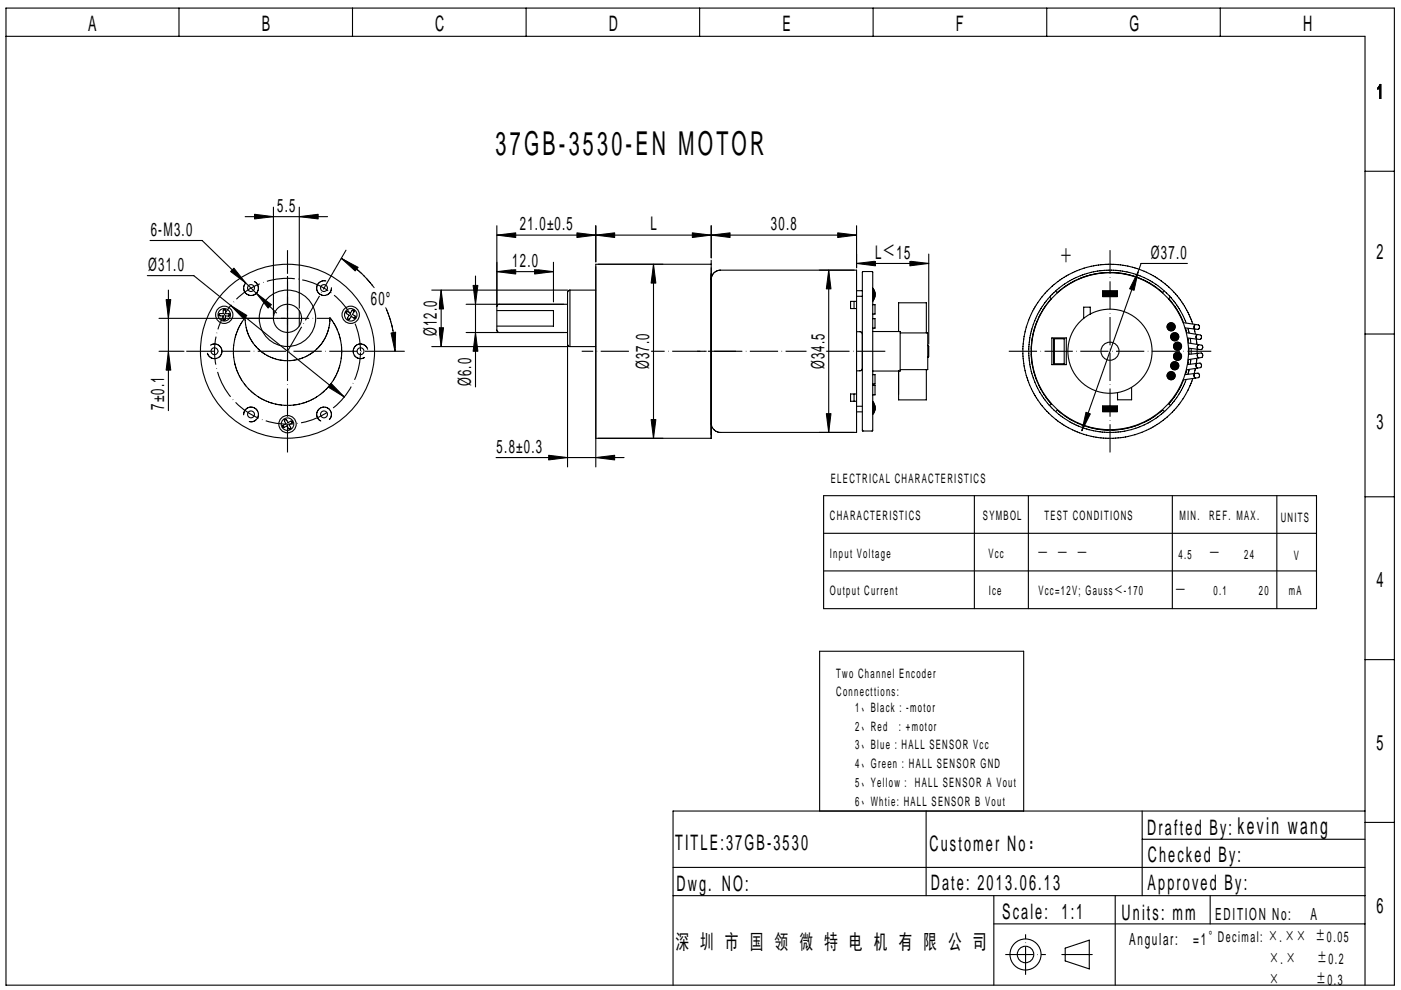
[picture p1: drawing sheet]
<svg xmlns="http://www.w3.org/2000/svg" width="297mm" height="210mm" viewBox="0 0 297 210" stroke-linecap="round" stroke-linejoin="round" font-family="sans-serif">
<g fill="none" stroke="#000" stroke-width=".23">
<path d="M1.3 1.7h294.3v207.3h-294.3zM1.3 7.7h288.1v201.3M37.9 1.7v6M74.7 1.7v6M111.5 1.7v6M148.3 1.7v6M185.1 1.7v6M221.9 1.7v6M258.7 1.7v6M289.4 36.3h6.2M31.2 58.5h9.9l31.9 25.7M31.8 51h11.1l15.7 15.4"/>
<path d="M52 46h17.4M53.9 59.7a1.56 1.56 0 0 1 .7 2.2 1.56 1.56 0 0 1-2.3 .4 1.56 1.56 0 0 1-.2-2.3M58 43.9v23.1M63.5 43.9v21.5M69.1 59.6a1.56 1.56 0 0 0-1.9 1.3 1.56 1.56 0 0 0 1.5 1.8 1.56 1.56 0 0 0 1.6-1.7M72.4 54.8l1.9 1.2 1.9 1.6 1.5 1.5 1.7 2.1M73.4 53.1l-2.6 4.3M100.8 58.5v23.6M105.3 49.9h76.3M105.3 57.6h12M105.3 47.9v16.8M117.3 55.6v8.4"/>
<path d="M126.3 47.9v7.6M138.6 56v37M150.8 58.3v31.4a2 2 0 0 0 1.8 2h29v-34.4h-29a2.03 2.03 0 0 0-1.8 1.8M150.8 56h-24.5v43M150.8 47.9v6.8M150.8 55.2v37.8h-24.5M175.7 57.3v34.4M181.6 47.9v8.9M181.6 55.9h15.3M182.9 57.6h2l.1 .1v33.6l-.1 .1h-1.9l-.2-.1zM196.9 53.9v19.1M251.8 55.9h-9.9l-12.5 35.5"/>
<path d="M33.7 74.5h5.3M33.7 67.5h26.8M35.7 61.5v25.6M44.6 73.2a1.56 1.56 0 0 1 2.3 .6 1.56 1.56 0 0 1-.9 2.2 1.56 1.56 0 0 1-2-1.1M46.5 66.5h.8v-.6l.3-.2 .2 .2v.6l.8 .1v.2l-.2 .2h-.6v.7l-.3 .2-.2-.3v-.6h-.8zM52 67.4a9 9 0 0 0 9.5 9.1l.8-.1a9 9 0 0 0 7.7-9 11.5 11.5 0 0 1-1.2 15.5 11.5 11.5 0 0 1-15.6 0 11.5 11.5 0 0 1-1.2-15.5zM63.5 65.9v3.3M73.5 66.1h.2l.6 .3 .4-.6 .3 .1 .1 .2-.4 .6 .6 .3v.3l-.3 .1-.5-.3-.5 .7-.2-.1-.1-.3 .3-.5-.5-.4zM78 74.1a1.56 1.56 0 0 0-2.1-1 1.56 1.56 0 0 0-.8 2.1 1.56 1.56 0 0 0 2.2 .6M81.7 65.1l1.4 4 .5 2.5 .2 2.9M82.4 74.5h3.3M91.5 61.5h28.8"/>
<path d="M91.5 73.5h28.8v25.5M93.5 61.5v12M98.8 64.5h21.5M98.8 70.5h21.5M105.3 65.9h12v3.3h-12M105.9 64.5l-.4 .2-.2 .3v5l.2 .4 .4 .1M120.8 61.5h5.5M120.8 61.5l-.3 .2-.2 .3v11l.2 .4 .3 .1M120.8 73.5h5.5M120.8 61.5v12M181.1 63.9v1.5M181.6 63.9h-1.3v1.5h1.3"/>
<path d="M181.6 70.4h.9l.3 .5M181.6 61.7h1.2M181.6 62.8h1.2M182.8 78.1l-.3 .5-.9 .1M185 61.1a2.06 2.06 0 0 1 0 2.8M185 70.3h5.9v8.4h-5.9M185 64.6h.5v2h-.5M185 67.6h.5v2h-.5M185 79.5h.5v1.9h-.5M190.5 70.3v-6.1h5.9v6.4M190.9 70.6h5.8v7.8h-5.8M196.4 78.4v6.4h-5.9v-6.1"/>
<path d="M196.7 73.2l.2 .3v2l-.2 .3M222.5 63l.4 .4M222.9 63.4l-1.8 2.3-1.5 3-.8 3.1-.2 3.3 .5 3.4 .7 2.2 1.4 2.8 1.7 2.2M223 71.7h3.1v5.6h-3.1zM223.5 71.9h2.1v5.3h-2.1zM223.8 61.7l.4 .4M224.2 62.1l2.2-1.7 2.8-1.4 2-.7 3.3-.5a17 17 0 0 1 7 1.2l2.3 1.1 2.7 2M231.2 66.6v-1.4h-1.4v2.3M233.8 61.7h3.1v1.2h-3.1zM246.9 61.7l-.4 .4M247.8 63.4l1.7 2.3 1.4 2.7M248.2 63l-.4 .4"/>
<path d="M250.9 68.4l3.2 .5 .2 .3v.4l-.3 .3-2.7-.3M251.3 79.5l2.7-.4 .3 .3v.4l-.2 .3-3.2 .5M251.3 69.6l.3 1M251.5 68.5a17.2 17.2 0 0 0-26.5-7.8 17.2 17.2 0 0 0 0 27.6 17.2 17.2 0 0 0 26.5-7.8M251.5 70.6l3 .5 .2 .3v.3l-.3 .3-2.6-.3M251.6 78.4l-.3 1.1M251.8 77.3l2.6-.3 .3 .3v.3l-.2 .4-3 .4M251.8 71.7l.2 1M251.9 69.6l.2 1M251.9 72.7l2.9 .5 .2 .5-.3 .5-2.7-.3M252 76.3l-.2 1M252 75.2l2.7-.3 .3 .4-.2 .5-2.9 .5"/>
<path d="M252 73.9v1.3M252.1 78.4l-.2 1M252.3 71.8l.2 1M252.5 76.2l-.2 1.1M252.6 73.9v1.2M252.9 68.7a18.5 18.5 0 0 0-21.7-12.2 18.5 18.5 0 0 0-14.2 20.4 18.5 18.5 0 0 0 19 16.1 19.7 19.7 0 0 0 6.1-1.3 18.5 18.5 0 0 0 10.8-11.4M253.2 69.8l.2 1M253.3 79.2l-.1 .5 .3 .5M253.4 78.2l-.2 1M253.5 68.8l-.3 .5 .1 .5M253.6 71.9l.1 1.1M253.7 76l-.1 1.1"/>
<path d="M253.8 77.1l-.2 .5 .3 .5M253.8 74.1v.9M253.9 71l-.3 .4 .2 .5M254 74.9l-.2 .6 .4 .4M254.2 73.1l-.4 .5 .2 .5M289.4 70.8h6.2M51.7 88a1.56 1.56 0 0 1 1.6-1.7 1.56 1.56 0 0 1 1.5 1.8 1.56 1.56 0 0 1-2 1.3M60.4 89.1l.2-.1 .5 .6 .5-.3 .4 .2-.1 .3-.6 .3 .3 .7-.2 .2-.2-.1-.3-.6-.7 .3-.2-.2 .1-.2 .5-.3-.3-.6zM69.8 89a1.56 1.56 0 0 0-.1-2.3 1.56 1.56 0 0 0-2.3 .4 1.56 1.56 0 0 0 .6 2.2M105.2 97h27.1M181.1 83.6v1.5M181.6 83.6h-1.3v1.5h1.3"/>
<path d="M181.6 86.2h1.2M181.6 87.4h1.2M185 85.1a2.06 2.06 0 0 1 0 2.8M185 81.7h.5v2.1h-.5M222.9 85.6l-.4 .4M224.2 87l2.5 1.8 2.7 1.3 3 .9 2.5 .2 3-.2 3.4-.9 2.5-1.2 2.7-1.9M224.2 86.9l-.4 .4M233.8 86.1h3.1v1.2h-3.1zM239.9 82.2v2.6h-3v-1.5M246.5 86.9l.4 .4M247.8 85.6l.4 .4M250.9 80.6l-1.3 2.6-1.8 2.5"/>
<path d="M174.6 105.1h104.5v24h-104.5zM174.6 113.1h104.5M206.6 105.1v24M218 105.1v24M248.6 105.1v24M270.7 105.1v24M289.4 105.4h6.2M174.6 121.1h104.5M289.4 139.9h6.2M173.8 172v-33.9h43.2v33.9M196.4 172v18M242.2 172v18"/>
<path d="M242.2 178h47.2M289.4 174.4h6.2M289.4 172h-146.7v37M142.7 190h146.7M142.7 184h146.7M210.7 196h78.7M210.7 190v19M236.4 190v19M256.6 190v6M225.1 202.5h6.5M225.8 201.1l5.1-1.7v6.1l-5.1-1.7z"/>
<circle cx="45.5" cy="74.5" r=".73"/>
<circle cx="47.5" cy="66.8" r="1.84"/>
<circle cx="47.5" cy="66.8" r="1.33"/>
<circle cx="53.2" cy="61.1" r=".73"/>
<circle cx="60.9" cy="67.5" r="6"/>
<circle cx="61" cy="67.5" r="2.98"/>
<circle cx="61" cy="74.5" r="18.5"/>
<circle cx="68.7" cy="61.1" r=".73"/>
<circle cx="74.4" cy="66.8" r="1.84"/>
<circle cx="74.4" cy="66.8" r="1.33"/>
<circle cx="76.4" cy="74.5" r=".73"/>
<circle cx="235.3" cy="74.5" r="16.7"/>
<circle cx="235.3" cy="74.5" r="8.9"/>
<circle cx="235.3" cy="74.5" r="1.92"/>
<circle cx="248.3" cy="69.3" r=".86"/>
<circle cx="248.3" cy="79.7" r=".86"/>
<circle cx="249.1" cy="71.4" r=".86"/>
<circle cx="249.1" cy="77.6" r=".86"/>
<circle cx="249.7" cy="73.4" r=".85"/>
<circle cx="249.7" cy="75.6" r=".85"/>
<circle cx="53.2" cy="87.9" r=".73"/>
<circle cx="61" cy="90" r="1.84"/>
<circle cx="61" cy="90" r="1.33"/>
<circle cx="68.7" cy="87.9" r=".73"/>
<circle cx="217.4" cy="202.4" r="1.75"/>
<circle cx="217.4" cy="202.4" r="3.3"/>
</g>
<g fill="#fff" stroke="#fff" stroke-width=".21">
<path d="M243.3 178.8h19.8v4.5h-19.8z" fill-rule="evenodd"/>
<path d="M237.8 191.1h15.7v4.5h-15.7z" fill-rule="evenodd"/>
<path d="M243.3 184.7h21.2v4.5h-21.2z" fill-rule="evenodd"/>
<path d="M243.2 173h18v4.5h-18z" fill-rule="evenodd"/>
<path d="M212.4 190.8h17.3v4.5h-17.3z" fill-rule="evenodd"/>
<path d="M262.4 172.4h19.1v4.9h-19.1z" fill-rule="evenodd"/>
<path d="M197.3 184.7h27.5v4.6h-27.5z" fill-rule="evenodd"/>
<path d="M96.2 75.9h4v6h-4z" fill-rule="evenodd"/>
<path d="M78.6 61.2h4.2v3.9h-4.2z" fill-rule="evenodd"/>
<path d="M163.4 45.3h5.5v4h-5.5z" fill-rule="evenodd"/>
<path d="M137.9 45.3h1.3v4h-1.3z" fill-rule="evenodd"/>
<path d="M108.6 53h5.5v4h-5.5z" fill-rule="evenodd"/>
<path d="M110.2 45.3h11.3v4h-11.3z" fill-rule="evenodd"/>
<path d="M88.9 63.7h4v7.6h-4z" fill-rule="evenodd"/>
<path d="M31.1 79.9h4v7.1h-4z" fill-rule="evenodd"/>
<path d="M32 46.4h8.8v4h-8.8z" fill-rule="evenodd"/>
<path d="M31.4 53.9h7.6v3.9h-7.6z" fill-rule="evenodd"/>
<path d="M58.8 41.4h3.9v3.9h-3.9z" fill-rule="evenodd"/>
<path d="M134 70.7h3.9v7.6h-3.9z" fill-rule="evenodd"/>
<path d="M171.1 70.7h4v7.6h-4z" fill-rule="evenodd"/>
<path d="M185.5 51.1h7.5v4.2h-7.5z" fill-rule="evenodd"/>
<path d="M244 51.3h7.6v4h-7.6z" fill-rule="evenodd"/>
<path d="M105.3 92.5h9.6v3.9h-9.6z" fill-rule="evenodd"/>
<path d="M143.4 185h15.3v4.5h-15.3z" fill-rule="evenodd"/>
<path d="M143.1 176.2h28.2v4.5h-28.2z" fill-rule="evenodd"/>
<path d="M197 176.1h23.9v4.7h-23.9z" fill-rule="evenodd"/>
<path d="M105.1 26.5h57v6.9h-57z" fill-rule="evenodd"/>
</g>
<g fill="none" stroke="#000" stroke-width=".23" stroke-dasharray="6 .7 .1 .7" stroke-linecap="butt">
<path d="M39.5 74.5h42.9M52 67.5h18M61 73.5v-12M61 70.5v-6M61 74.5l9.8-17.1M61 76.5v-18M156.1 74.5h-32.8M187.7 74.5h-39.9M213.9 74.5h42.9M61 96v-42.9M235.3 96v-42.9M213.1 202.5h8.6"/>
<path d="M217.4 206.8v-8.6"/>
<circle cx="61" cy="74.5" r="15.5"/>
</g>
<g fill="#000" stroke="#000" stroke-width=".21">
<path d="M49.6 56.9l2.5 3.1-3.2-2.4zM54 45.4l4 .6-4 .4zM63.5 46l4-.6v1zM72.4 54.8l3.5 1.9-.6 .8zM105.3 57.6l4-.5v1zM105.3 49.9l4-.5v1zM113.3 57.1l4 .5-4 .5zM122.3 49.4l4 .5-4 .5zM126.3 49.9l4-.5v1zM146.8 49.4l4 .5-4 .5zM150.8 49.9l4-.5v1zM177.6 49.4l4 .5-4 .5z"/>
<path d="M181.6 55.9l4-.5v1zM192.9 55.4l4 .5-4 .5zM35.2 63.5h1l-.5 4zM35.7 74.5l.5 4h-1zM48.9 64.8l3.4 2.1-.6 .8zM54.4 62.2l3.1 2.4-.6 .7zM82.9 70.6l1-.2-.1 4.1zM93.5 61.5l.5 4h-1zM93 69.5h1l-.5 4zM100.3 60.5h1l-.5 4zM100.8 70.5l.5 4h-1zM138.6 56l.5 4h-1.1z"/>
<path d="M175.7 57.3l.5 4h-1zM241.3 57.7l-.8 3.9-1-.3zM70.2 81.3l2.8 2.9-3.4-2.1zM116.3 96.6l4 .4-4 .6zM126.3 97l4-.4v1zM138 89h1.1l-.5 4zM175.2 87.7h1l-.5 4zM230.2 87.4l1 .4-1.8 3.6z"/>
<path d="M185 61.1a2.06 2.06 0 0 1 0 2.8z" fill-rule="evenodd"/>
<path d="M233.8 61.7h1.5v1.2h-1.5zM235.3 61.7h1.6v1.2h-1.6zM233.8 86.1h1.5v1.2h-1.5zM235.3 86.1h1.6v1.2h-1.6z" fill-rule="evenodd"/>
<path d="M247.4 69.3a.9 .9 0 0 0 1.8 0 .9 .9 0 0 0-1.8 0zM248.2 71.4a.86 .86 0 0 0 1.7 0 .86 .86 0 0 0-1.7 0zM248.8 73.4a.86 .86 0 0 0 1.7 0 .86 .86 0 0 0-1.7 0zM248.8 75.6a.86 .86 0 0 0 1.7 0 .86 .86 0 0 0-1.7 0zM248.2 77.6a.87 .87 0 0 0 1.7 0 .87 .87 0 0 0-1.7 0zM247.4 79.7a.9 .9 0 0 0 1.8 0 .9 .9 0 0 0-1.8 0z" fill-rule="evenodd"/>
<path d="M185 85.1a2.06 2.06 0 0 1 0 2.8z" fill-rule="evenodd"/>
</g>
<text font-size="7" x="105.1" y="32.8">37GB-3530-EN MOTOR</text>
<text font-size="4.9" x="262.4" y="176.8">kevin wang</text>
<g font-size="4.5">
<text x="18.7" y="6.6">A</text>
<text x="55.5" y="6.6">B</text>
<text x="92.3" y="6.6">C</text>
<text x="129.1" y="6.6">D</text>
<text x="165.9" y="6.6">E</text>
<text x="202.7" y="6.6">F</text>
<text x="239.5" y="6.6">G</text>
<text x="276.3" y="6.6">H</text>
<text x="291.9" y="20.9">1</text>
<text x="291.9" y="54.9">2</text>
<text x="291.9" y="90.9">3</text>
<text x="291.9" y="124.5">4</text>
<text x="291.9" y="159">5</text>
<text x="243.2" y="177">Drafted By:</text>
<text x="143.1" y="180.3">TITLE:37GB-3530</text>
<text x="197" y="180.4">Customer No：</text>
<text x="243.3" y="182.8">Checked By:</text>
<text x="143.4" y="189">Dwg. NO:</text>
<text x="197.3" y="188.8">Date: 2013.06.13</text>
<text x="243.3" y="188.8">Approved By:</text>
<text x="212.4" y="194.9">Scale: 1:1</text>
<text x="237.8" y="195.1">Units: mm</text>
<text x="291.9" y="193.6">6</text>
</g>
<text font-size="4.4" x="143.2" y="201.3">深 圳 市 国 领 微 特 电 机 有 限 公 司</text>
<g font-size="4">
<text x="58.8" y="44.9">5.5</text>
<text x="32" y="50">6-M3.0</text>
<text x="110.2" y="48.9">21.0±0.5</text>
<text x="137.9" y="48.9">L</text>
<text x="163.4" y="48.9">30.8</text>
<text x="31.4" y="57.5">Ø31.0</text>
<text x="108.6" y="56.6">12.0</text>
<text x="185.5" y="54.9">L＜15</text>
<text x="224.7" y="55.6">＋</text>
<text x="244" y="54.9">Ø37.0</text>
<text x="78.6" y="64.7">60°</text>
<text x="92.6" y="71.3" transform="rotate(-90 92.6 71.3)">Ø12.0</text>
<text x="99.9" y="81.9" transform="rotate(-90 99.9 81.9)">Ø6.0</text>
<text x="137.6" y="78.3" transform="rotate(-90 137.6 78.3)">Ø37.0</text>
<text x="174.8" y="78.3" transform="rotate(-90 174.8 78.3)">Ø34.5</text>
<text x="34.8" y="87" transform="rotate(-90 34.8 87)">7±0.1</text>
<text x="105.3" y="96">5.8±0.3</text>
</g>
<g font-size="3.6">
<text x="257.7" y="195.1">EDITION No:</text>
<text x="277.9" y="195.1">A</text>
<text x="239.4" y="200.4">Angular:</text>
<text x="253" y="200.4">=1°</text>
</g>
<g font-size="3.2">
<text x="258.2" y="199.9">Decimal: ×. ×× ±0.05</text>
<text x="269.1" y="204.2">×. ×</text>
<text x="269.1" y="208.7">×</text>
<text x="279" y="208.7">±0.3</text>
<text x="279.2" y="204.2">±0.2</text>
</g>
<g font-size="2.8">
<text x="176.2" y="102.4">ELECTRICAL CHARACTERISTICS</text>
<text x="176" y="110.3">CHARACTERISTICS</text>
<text x="208.4" y="110.3">SYMBOL</text>
<text x="221.4" y="110.3">TEST CONDITIONS</text>
<text x="250.1" y="110.3">MIN.</text>
<text x="256.3" y="110.3">REF. MAX.</text>
<text x="271.5" y="110.8">UNITS</text>
<text x="176" y="118.3">Input Voltage</text>
<text x="209.5" y="118.3">Vcc</text>
<text x="220.2" y="118.2">─</text>
<text x="224.4" y="118.2">─</text>
<text x="228.6" y="118.2">─</text>
<text x="249.8" y="118.5">4.5</text>
<text x="256.6" y="118.2">─</text>
<text x="263.8" y="118.5">24</text>
<text x="274.3" y="118.7">V</text>
<text x="176" y="126.1">Output Current</text>
<text x="209.6" y="126.1">Ice</text>
<text x="220.2" y="126.3">Vcc=12V; Gauss＜-170</text>
<text x="249.4" y="126">─</text>
<text x="257.3" y="126.3">0.1</text>
<text x="266.9" y="126.3">20</text>
<text x="273.2" y="126.1">mA</text>
<text x="177.3" y="143.8">Two Channel Encoder</text>
<text x="177.3" y="147.6">Connecttions:</text>
<text x="181.3" y="155">2、Red</text>
<text x="181.3" y="151">1、Black : -motor</text>
<text x="190.6" y="155">: +motor</text>
<text x="181.3" y="159">3、Blue : HALL SENSOR Vcc</text>
<text x="181.3" y="162.9">4、Green : HALL SENSOR GND</text>
<text x="181.3" y="166.9">5、Yellow : HALL SENSOR A Vout</text>
<text x="181.3" y="170.9">6、Whtie: HALL SENSOR B Vout</text>
</g>
</svg>
